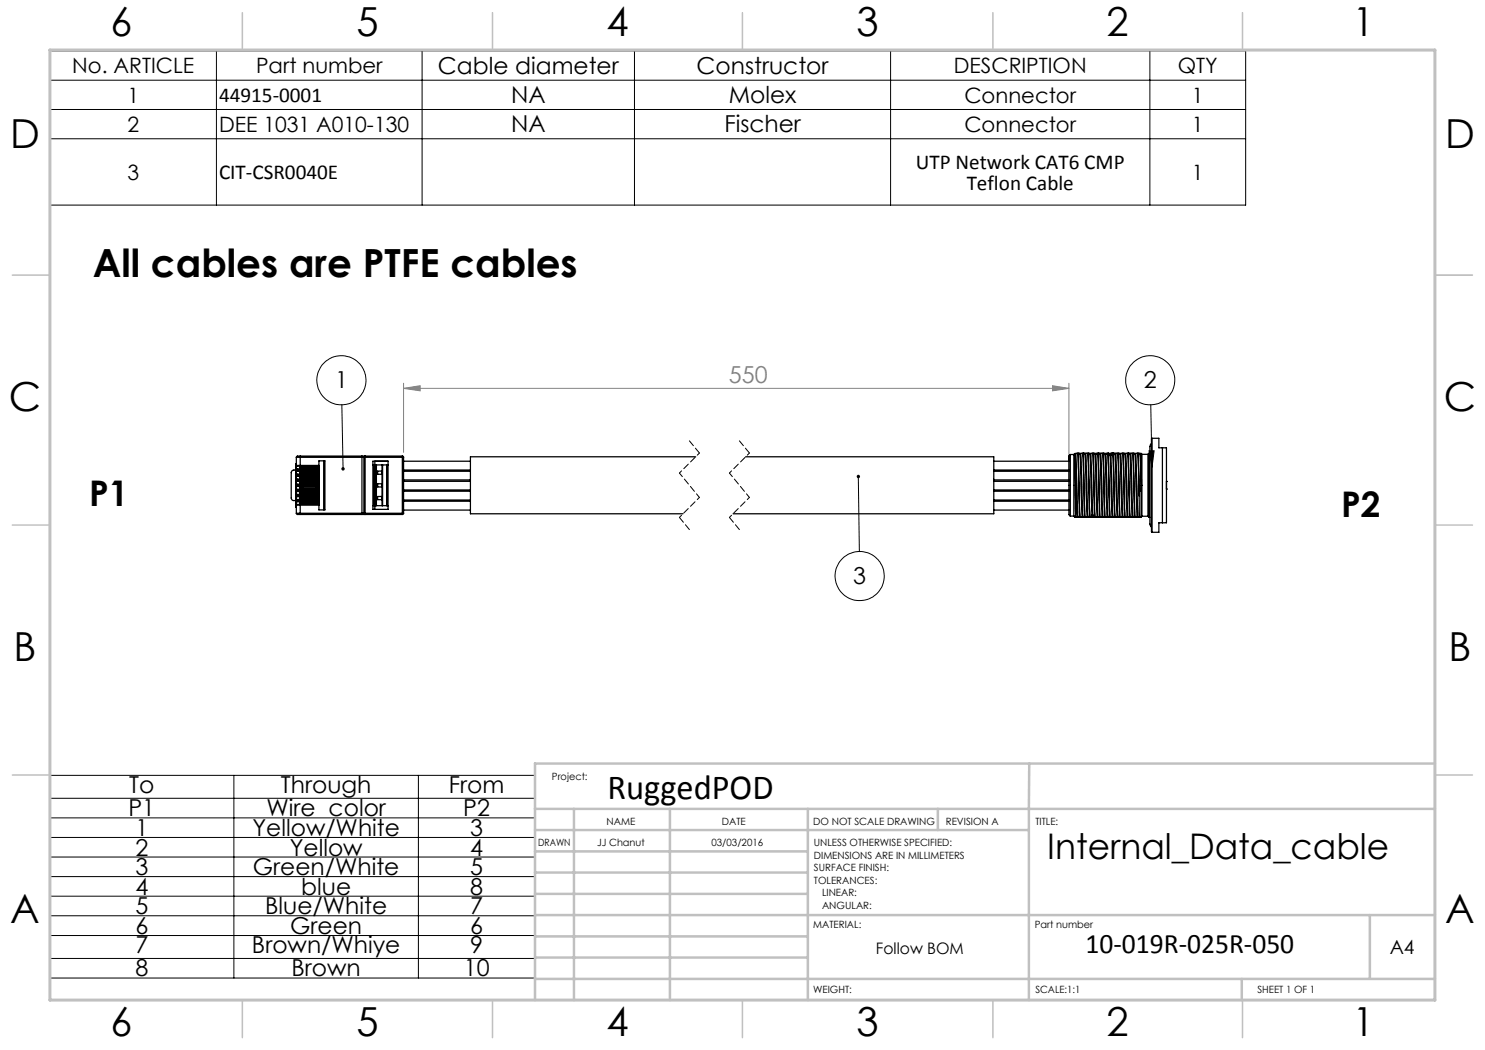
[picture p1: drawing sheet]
<svg xmlns="http://www.w3.org/2000/svg" width="297mm" height="210mm" viewBox="0 0 297 210" stroke-linecap="round" stroke-linejoin="round" font-family="sans-serif">
<g fill="none" stroke="#000" stroke-width=".2">
<path d="M9.9 10.2h239.2v30.8h-239.2zM9.9 16h239.2M43.3 10.2v30.8M84.4 10.2v30.8M126.9 10.2v30.8M178.1 10.2v30.8M230 10.2v30.8M9.9 21.9h239.2M9.9 27.8h239.2M68.4 81l.2 12.8M171.7 95.3l.2 15M229.8 90.2h1l-.4 3.3z"/>
<path d="M230.2 81l.2 12.5M9.9 155.1h97.1v40.5h-97.1zM9.9 159.7h97.1M46.8 155.1v40.5M83.7 155.1v40.5M9.9 163.6h97.1M9.9 167.5h97.1M9.9 171.4h97.1M9.9 175.3h97.1M9.9 179.2h97.1M9.9 183.2h97.1M9.9 187.1h97.1"/>
<path d="M9.9 191.7h97.1"/>
<circle cx="68.3" cy="76" r="4.9"/>
<circle cx="230" cy="76" r="4.9"/>
<circle cx="171.9" cy="115.2" r="4.9"/>
</g>
<path d="M80.7 77.7l3.3-.6v1.1zM80.7 76.7v13.8M80.7 77.7h133.1M210.5 77.1l3.3 .6-3.3 .5zM213.8 76.7v19.4" fill="none" stroke="#808080" stroke-width=".2"/>
<path d="M137.9 88.2l2 2.4M147.9 88.2l2 2.4M135.9 103.5l2 2.4M145.9 103.5l2 2.4" fill="none" stroke="#000" stroke-width=".2" stroke-dasharray="1.3 .6"/>
<path d="M139.9 90.6l-4 4M139.9 99.5l-4 4M149.9 90.6l-4 4M149.9 99.5l-4 4" fill="none" stroke="#000" stroke-width=".2" stroke-dasharray="1.3 .6" stroke-dashoffset=".7"/>
<path d="M135.9 94.6l4 4.9M145.9 94.6l4 4.9" fill="none" stroke="#000" stroke-width=".2" stroke-dasharray="1.3 .6" stroke-dashoffset=".3"/>
<path d="M287 55h7.5M287 144.8v55.2h-187.2" fill="none" stroke="#c0c0c0" stroke-width=".2"/>
<g fill="none" stroke="#c0c0c0" stroke-width=".5">
<path d="M205.8 152.7v47.3M287 152.7h-180v47.3M107 161.8h180M107 178.8h54.6M107 174.5h54.6M107 170.3h54.6M107 166h98.8M114.8 161.8v38.2M134 161.8v38.2M161.6 161.8v38.2M187.6 161.8v4.2M107 195.8h180"/>
<path d="M107 191.5h54.6M107 187.3h54.6M107 183h180M248.4 195.8v4.2M274 183v12.8"/>
</g>
<g fill="none" stroke="#c0c0c0" stroke-width=".3">
<path d="M48.5 2.5v7.5M98.5 2.5v7.5M148.5 2.5v7.5M198.6 2.5v7.5M248.5 2.5v7.5M2.5 55h7.5M287 55h7.5M2.5 105h7.5M287 105h7.5M2.5 155h7.5M287 155h7.5M48.5 200v7.5"/>
<path d="M98.5 200v7.5M148.5 200v7.5M198.6 200v7.5M248.5 200v7.5"/>
</g>
<path d="M10 10h277v190h-277z" fill="none" stroke="#c0c0c0" stroke-width=".6"/>
<path d="M68.3 93.5v.1a.35 .35 0 0 0 .3 .5v-.3v.3a.34 .34 0 0 0 .3-.5 .34 .34 0 0 0-.6-.1zM229.8 90.2h1l-.4 3.3zM171.5 95a.34 .34 0 0 0-.1 .5 .34 .34 0 0 0 .6-.1 .34 .34 0 0 0-.3-.4v.3v-.3z" fill="#000"/>
<path d="M80.7 77.7l3.3-.6v1.1zM210.5 77.1l3.3 .6-3.3 .5z" fill="#808080"/>
<g fill="none" stroke="#000" stroke-width=".25">
<path d="M59.1 94h-.3a.49 .49 0 0 0-.6 .5v5.1a.49 .49 0 0 0 .6 .5h.3M59.3 91.5h.7M59.3 91.5v11.1M59.3 92.7h-.2v8.7h.2M60 97.9h-.7l.7 .1M60 97.9v.1M60 98.9h-.7l.7 .1M60 98.9v.1M60 95.8l-.7 .1h.7M60 95.8v.1M60 96.8l-.7 .1 .7 .1M60 96.8v.2"/>
<path d="M60 94.8l-.7 .1h.7M60 94.8v.1M60 93.8l-.7 .1h.7M60 93.8v.1M60 99.9l-.7 .1h.7M60 99.9v.1M60 97.2h-.7l.7 .1M60 97.2v.1M60 94.1h-.7l.1 .2h.6M60 94.1v.2M60 93.1h-.7v.1h.7M60 93.1v.1"/>
<path d="M60 98.2h-.7v.1h.7M60 98.2v.1M60 99.2h-.7l.1 .1h.6M60 99.2v.1M60 95.1h-.7l.1 .2h.6M60 95.1v.2M60 96.2h-.7l.7 .1M60 96.2v.1M60 91.2v.3M60 91.2h-.5l-.2 .3M60 98h3.8M60 96.3h3.8"/>
<path d="M60 94.3h3.8M60 91.5h12.4M60 91.2h12.4M60 93.1h3.8M60 91.5v1.6M60 93.9v.2M60 94.9v.2M60 95.9v.3M60 97v.2M60 98v.2M60 99v.2M60 99.9h3.8"/>
<path d="M60 96.8h3.8M60 97h3.8M60 94.9h3.8M60 95.1h3.8M60 94.8h3.8M60 98.9h3.8M60 99h3.8M60 97.2h3.8M60 99.2h3.8M60 97.9h3.8M60 95.8h3.8M60 95.9h3.8"/>
<path d="M60 96.2h3.8M60 93.8h3.8M60 93.9h3.8M60 94.1h3.8M60 98.2h3.8M60 93.2h3.8M60 95.3h3.8M60 97.3h3.8M60 99.3h3.8M60 98.3h3.8M60.2 93.6h.3M60.2 93.4h.3"/>
<path d="M60.2 94.6h.3M60.2 94.4h.3M60.2 98.5h.3M60.2 98.7h.3M60.2 97.7h.3M60.2 97.4h.3M60.2 95.4h.3M60.2 95.7h.3M60.2 99.5h.3M60.2 99.7h.3M60.2 96.7h.3M60.2 96.4h.3"/>
<path d="M60.2 93.4h-.2v.2h.2M60.2 99.5h-.2v.2h.2M60.2 98.5h-.2v.2h.2M60.2 95.4h-.2v.3h.2M60.2 96.4h-.2v.3h.2M60.2 94.4h-.2v.2h.2M60.2 97.4h-.2v.3h.2M60.2 93.4v.2M60.2 94.4v.2M60.2 95.4v.3M60.2 96.4v.3M60.2 97.4v.3"/>
<path d="M60.2 98.5v.2M60.2 99.5v.2M60.4 93.2v.2M60.4 93.6v.2M60.4 94.3v.1M60.4 94.6v.2M60.4 95.3v.1M60.4 95.7v.1M60.4 96.3v.1M60.4 96.7v.1M60.4 97.3v.1M60.4 97.7v.2"/>
<path d="M60.4 98.3v.2M60.4 98.7v.2M60.4 99.3v.2M60.4 99.7v.2M60.5 93.6h2.8M60.5 93.4v.2M60.5 94.4v.2M60.5 95.4v.3M60.5 96.4v.3M60.5 97.4v.3M60.5 98.5v.2M60.5 99.5v.2"/>
<path d="M60.5 93.4h2.8M60.5 98.7h2.8M60.5 98.5h2.8M60.5 94.6h2.8M60.5 94.4h2.8M60.5 95.4h2.8M60.5 95.7h2.8M60.5 97.7h2.8M60.5 97.4h2.8M60.5 96.7h2.8M60.5 96.4h2.8M60.5 99.5h2.8"/>
<path d="M60.5 99.7h2.8M63.3 93.6h.2M63.3 93.4h.2M63.3 94.6h.2M63.3 94.4h.2M63.3 95.7h.2M63.3 95.4h.2M63.3 98.5h.2M63.3 98.7h.2M63.3 97.7h.2M63.3 97.4h.2M63.3 96.7h.2"/>
<path d="M63.3 96.4h.2M63.3 99.5h.2M63.3 99.7h.2M63.3 93.4v.2M63.3 94.4v.2M63.3 95.4v.3M63.3 96.4v.3M63.3 97.4v.3M63.3 98.5v.2M63.3 99.5v.2M63.4 93.2v.2M63.4 93.6v.2"/>
<path d="M63.4 94.3v.1M63.4 94.6v.2M63.4 95.3v.1M63.4 95.7v.1M63.4 96.3v.1M63.4 96.7v.1M63.4 97.3v.1M63.4 97.7v.2M63.4 98.3v.2M63.4 98.7v.2M63.4 99.3v.2M63.4 99.7v.2"/>
<path d="M63.5 93.6h.3M63.5 93.4h.3M63.5 96.7h.3M63.5 96.4h.3M63.5 94.4h.3M63.5 94.6h.3M63.5 95.4h.3M63.5 95.7h.3M63.5 98.5h.3M63.5 98.7h.3M63.5 97.4h.3M63.5 97.7h.3"/>
<path d="M63.5 99.5h.3M63.5 99.7h.3M63.5 93.4v.2M63.5 94.4v.2M63.5 95.4v.3M63.5 96.4v.3M63.5 97.4v.3M63.5 98.5v.2M63.5 99.5v.2M63.8 93.4v.2M63.8 96.4v.3M63.8 94.4v.2"/>
<path d="M63.8 95.4v.3M63.8 98.5v.2M63.8 97.4v.3M63.8 99.5v.2M63.8 93.1v-.9h1.2v9.8h-1.2v-1M63.8 99.9v.1M63.8 96.8v.2M63.8 94.9v.2M63.8 94.8v.1M63.8 98.9v.1M63.8 97v.2M63.8 99v.2"/>
<path d="M63.8 97.9v.1M63.8 95.8v.1M63.8 95.9v.3M63.8 93.8v.1M63.8 93.9v.2M63.8 98v.2M63.8 93.1v.1M63.8 94.1v.2M63.8 96.2v.1M63.8 95.1v.2M63.8 97.2v.1M63.8 99.2v.1"/>
<path d="M63.8 98.2v.1M63.8 99.7v.2M63.8 99.3v.2M63.8 94.6v.2M63.8 94.3v.1M63.8 98.7v.2M63.8 98.3v.2M63.8 97.7v.2M63.8 97.3v.1M63.8 95.7v.1M63.8 95.3v.1M63.8 93.6v.2"/>
<path d="M63.8 93.2v.2M63.8 96.3v.1M63.8 96.7v.1M64.7 92.2v9.8M72.4 91.5h.4M72.4 91.2v.3M72.4 91.2h.6M72.4 91.5v11.1M72.8 91.5h.2M72.8 91.5v11.1M73 91.2l-.2 .3M73 91.2v.3"/>
<path d="M73 91.5h7.5M73 91.5v11.1M73 91.2h7.5M74.6 93h.2M74.6 92.2h3v9.7h-3zM74.8 93h.2M74.8 93v8.1M75 92.2v.8M75 93h.3M75 93v8.1M75.3 93v8.1M75.3 93h1.1"/>
<path d="M76.4 94.2h-.9v.7h.9M76.4 96.8h-.9v.6h.9M76.4 99.3h-.9v.6h.9M76.4 93h.1M76.4 93v8.1M76.5 93h.8M76.5 93v8.1M77.3 93h.2M77.3 93v8.1M77.5 93h.1M77.5 93v8.1M80.5 91.2l.2 .3"/>
<path d="M80.5 91.5h.2M80.5 91.2v.3M80.5 91.5v11.1M80.7 98h13.4M80.7 96.3h13.4M80.7 98.2h13.4M80.7 96h13.4M80.7 94.3h13.4M80.7 94h13.4M80.7 92.2h13.4M80.7 91.5v11.1M139.1 91.4h-45v11.4h42.5"/>
<path d="M149.1 91.4h49.7v11.4h-52.2M198.8 98h15M198.8 96.3h15M198.8 98.2h15M198.8 96h15M198.8 94.3h15M198.8 94h15M198.8 92.2h15M213.8 91.2v11.7M213.8 91.6v.4M214 90.9h.8v12.3h-.7zM214.1 90.9l-.4 .3"/>
<path d="M214.9 90.7l.2 12.8M214.9 90.7v.1M214.9 90.7l-.1 .3M214.9 90.7h.1M214.9 90.8l.4 11.2 .1 1.4h.2M214.9 90.8h.2M215.1 90.8l.5 12.6M215.1 90.8h.1M215.6 90.7l-.5 .1M215.6 90.7l.4 12.8M215.6 90.7h.1M215.6 90.7l.4 .1 .2-.1h.4"/>
<path d="M216 90.8l.5 12.5M216.1 90.8l.5 12.5M216.6 90.7l.4 .1 .2-.1M216.6 90.7l.4 12.8M216.6 90.7h.1M217 90.8l.5 12.6M217.1 90.8l.5 12.6M217.2 90.7h.4M217.6 90.7l.3 12.8M217.6 90.7h.1M217.6 90.7l.4 12.8M217.6 90.7l.3 .1"/>
<path d="M217.9 90.8l.5 12.2M218.1 90.8l.5 12.2M218.6 90.7l-.7 .1M218.6 90.7h.1M218.6 90.7l.4 .1 .2-.1h.4M218.6 90.7l.4 12.8M219 90.8l.5 12.5M219.1 90.8h.1M219.1 90.8l.5 12.6M219.6 90.7l.5 .1M219.6 90.7l.4 12.8M219.6 90.7h.1"/>
<path d="M220 90.8l.5 12.6M220.1 90.8l.5 12.6M220.1 90.8h.1M220.2 90.7l-.1 .1M220.2 90.7h.4M220.6 90.7l.3 12.8M220.6 90.7h.1M220.6 90.7l.4 12.8M220.6 90.7h.3M220.9 90.7v.1M220.9 90.8l.6 12.5M221.1 90.8h.1"/>
<path d="M221.1 90.8l.5 12.6M221.6 90.7l-.7 .1M221.6 90.7h.2l.2 .4M221.6 90.7l.4 12.8M221.8 90.7l.2 .4M222 90.8h.1l.1 .3M222 91.1h.2M222 91.1l.5 12.3M222.2 91.1l.4 12.3M222.2 90.7l-.1 .2M222.3 90.7h.1M222.4 90.7l-.2 .4"/>
<path d="M222.4 90.7h.2M222.6 90.7l.4 12.8M222.6 90.7l.4 .1M222.6 90.7h.1M223 90.8l.4 12.6M223.1 90.8l.5 12.5M223.2 90.7l-.2 .1M223.2 90.7h.4M223.6 90.7l.3 12.8M223.6 90.7h.1M223.6 90.7l.4 12.8M223.6 90.7h.3"/>
<path d="M223.9 90.7l.1 .1M223.9 90.8h.2M223.9 90.8h.1M223.9 90.8l.6 12.6M224.1 90.8l.5 12.6M224.6 90.7l-.5 .1M224.6 90.7h.1M224.6 90.7l.4 12.8M224.6 90.7l.4 .1M225 90.8l.5 12.6M225.1 90.8l.5 12.5M225.6 90.7l.4 .1 .2-.1"/>
<path d="M225.6 90.7l-.6 .1M225.6 90.7l.4 12.8M225.6 90.7h.1M226 90.8l.4 12.5M226.1 90.8l.5 12.6M226.2 90.7h.4M226.6 90.7l.4 12.8M226.6 90.7h.1M226.6 90.7h.3M226.9 90.7v.1M226.9 90.8h.2M226.9 90.8l.6 12.5"/>
<path d="M227.1 90.8l.5 12.6M227.6 90.7l-.5 .1M227.6 90.7l.2 8.5M227.6 90.7h.1M227.6 90.7l.2 7.6M227.6 90.7l.4 .1v.6l.2 6.8M227.8 99.2l.1 4.3M227.8 98.3v.9M228.1 90.8l.1 1.3M228.2 90.7l-.2 .1M228.2 92.1l.1 5M228.2 98.2v5.3"/>
<path d="M228.2 98.2l-.4 .1M228.2 90.8v-.1v1.4M228.3 97.1l-.1 1.1M228.3 97.1h.1M228.4 90.9h1.2v12.3h-1.2M228.4 90.9v6.2M228.4 97.1v6.1M228.4 90.9l-.2-.1v1.3M229.8 90.7l-.2 .2M229.8 90.7v12.8M229.8 90.7h.2M229.9 90.7v12.8"/>
<path d="M230.3 88.7l-.1 .1a6.6 6.6 0 0 0-.2 2.9v10.7a6.4 6.4 0 0 0 .2 2.9l.1 .1M230.4 87.7l-.1 .1v18.6l.1 .1M230.4 87.7v18.8M230.4 87.7h1.4v1.9h1.5v15h-1.5v1.9h-1.4M232.5 89.6v15M233.3 96.3h.1M233.3 97.8h.1M233.3 96.3v1.5M59.3 102.6h.7M59.3 102.6l.1 .3h.6M60 102.6v.3M60 100.9l-.7 .1h.7"/>
<path d="M60 100.9v.1M60 100.2h-.7l.1 .2h.6M60 100.2v.2M60 100h3.8M60 102.6h12.4M60 102.9h12.4M60 100v.2M60 101v1.6M60 101h3.8M60 100.2h3.8M60 100.9h3.8M60 100.4h3.8"/>
<path d="M60.2 100.7h.3M60.2 100.5h.3M60.2 100.5h-.2v.2h.2M60.2 100.5v.2M60.4 100.4v.1M60.4 100.7v.2M60.5 100.5v.2M60.5 100.7h2.8M60.5 100.5h2.8M63.3 100.7h.2M63.3 100.5h.2M63.3 100.5v.2"/>
<path d="M63.4 100.4v.1M63.4 100.7v.2M63.5 100.7h.3M63.5 100.5h.3M63.5 100.5v.2M63.8 100.5v.2M63.8 100v.2M63.8 100.9v.1M63.8 100.2v.2M63.8 100.7v.2M63.8 100.4v.1M72.4 102.6h.4"/>
<path d="M72.4 102.6v.3M72.4 102.9h.6M72.8 102.6l.2 .3M72.8 102.6h.2M73 102.6v.3M73 102.6h7.5M73 102.9h7.5M74.6 101.1h.2M74.8 101.1h.2M75 101.1v.8M75 101.1h.3M75.3 101.1h1.1"/>
<path d="M76.4 101.1h.1M76.5 101.1h.8M77.3 101.1h.2M77.5 101.1h.1M80.5 102.6v.3M80.5 102.6h.2M80.7 102.6l-.2 .3M80.7 100h13.4M80.7 102h13.4M80.7 100.3h13.4M198.8 100h15M198.8 102h15"/>
<path d="M198.8 100.3h15M213.7 102.9l.4 .3M214.8 103.2l.1 .3h.2M215.1 103.5h.3M215.5 103.4l-.1 .1M215.6 103.4l.4 .1M215.6 103.4h.1M216 103.5h.4l.1-.2 .5 .2M216 103.5h.1M216.6 103.3h.1M217 103.5h.1M217.5 103.4h.1"/>
<path d="M217.5 103.4l-.5 .1M217.6 103.4l.1 .1M217.7 103.5h.2M217.9 103.5h.3M218.4 103v.4h.2M218.4 103l-.2 .5M218.4 103h.2M218.5 103.2l-.1 .3h-.2M218.6 103v.4l.2 .1M218.6 103l.2 .5M218.8 103.5h.2M219 103.5h.1"/>
<path d="M219.5 103.3h.1M219.6 103.4l-.6 .1M219.6 103.4l.4 .1M220 103.5h.1M220.5 103.4h.1M220.5 103.4l-.5 .1M220.6 103.4l.3 .1M220.9 103.5h.1M221 103.5h.4M221.5 103.3h.1M221.6 103.4l-.2 .1M221.6 103.4l.4 .1"/>
<path d="M222 103.5h.1M222.5 103.4h.1M222.5 103.4l-.5 .1M222.6 103.4l.1 .1M222.7 103.5h.3M223 103.5h.1M223.4 103.4l.5 .1M223.4 103.4l-.4 .1M223.6 103.3h.1M223.9 103.5h.1M224.5 103.4h.1M224.5 103.4l-.5 .1"/>
<path d="M224.6 103.4l.4 .1M224.6 103.4h.1M225 103.5h.1M225.5 103.4l.5 .1M225.5 103.4h.1M225.5 103.4l-.5 .1M226 103.5h.1M226.6 103.4l-.6 .1M226.6 103.4l.4 .1M227 103.5h.4M227 103.5h.1M227.6 103.4l-.2 .1"/>
<path d="M227.6 103.4l.3 .1M227.9 103.5h.2M228.4 103.2l-.2 .2M229.6 103.2l.2 .3M229.8 103.5h.2"/>
</g>
<g font-size="8">
<text x="22.1" y="7.1">6</text>
<text x="71.3" y="7.2">5</text>
<text x="121.3" y="7.2">4</text>
<text x="171.3" y="7.2">3</text>
<text x="221.3" y="7.2">2</text>
<text x="270.5" y="7.2">1</text>
<text x="2" y="29.7">D</text>
<text x="289" y="29.7">D</text>
<text x="1.8" y="82.1">C</text>
<text x="288.8" y="82.1">C</text>
<text x="2.7" y="132.1">B</text>
<text x="289.7" y="132.1">B</text>
<text x="2" y="184.7">A</text>
<text x="289" y="184.7">A</text>
<text x="22.1" y="207.1">6</text>
<text x="71.3" y="207.2">5</text>
<text x="121.3" y="207.2">4</text>
<text x="171.3" y="207.2">3</text>
<text x="221.3" y="207.2">2</text>
<text x="270.5" y="207.2">1</text>
</g>
<text font-size="7.8" x="18.5" y="55.4">All cables are PTFE cables</text>
<g font-size="7.1">
<text x="17.8" y="101.3">P1</text>
<text x="268.2" y="103.4">P2</text>
<text x="121.5" y="159.8">RuggedPOD</text>
<text x="209.4" y="171.8">Internal_Data_cable</text>
</g>
<text font-size="5.6" x="217.1" y="190.5">10-019R-025R-050</text>
<g font-size="4.7">
<text x="87.6" y="14.8">Cable diameter</text>
<text x="139.3" y="14.8">Constructor</text>
<text x="102.2" y="20.6">NA</text>
<text x="145.8" y="20.6">Molex</text>
<text x="102.2" y="26.5">NA</text>
<text x="144.9" y="26.5">Fischer</text>
<text x="67" y="77.7">1</text>
<text x="228.8" y="77.7">2</text>
<text x="170.7" y="116.8">3</text>
<text x="25.8" y="158.6">To</text>
<text x="56.2" y="158.6">Through</text>
<text x="89.8" y="158.6">From</text>
<text x="25.7" y="163.3">P1</text>
<text x="27.1" y="167.2">1</text>
<text x="50.5" y="167.2">Yellow/White</text>
<text x="53.3" y="163.3">Wire color</text>
<text x="92.7" y="163.3">P2</text>
<text x="94" y="167.2">3</text>
<text x="27.1" y="171.1">2</text>
<text x="57.9" y="171.1">Yellow</text>
<text x="94" y="171.1">4</text>
<text x="27.1" y="175">3</text>
<text x="27.1" y="179">4</text>
<text x="50.6" y="175">Green/White</text>
<text x="60.2" y="179">blue</text>
<text x="94" y="175">5</text>
<text x="94" y="179">8</text>
<text x="27.1" y="182.9">5</text>
<text x="53" y="182.9">Blue/White</text>
<text x="94" y="182.9">7</text>
<text x="27.1" y="186.8">6</text>
<text x="27.1" y="190.6">7</text>
<text x="50.4" y="190.6">Brown/Whiye</text>
<text x="58" y="186.8">Green</text>
<text x="94" y="186.8">6</text>
<text x="94" y="190.6">9</text>
<text x="27.1" y="195.3">8</text>
<text x="58.3" y="195.3">Brown</text>
<text x="92.8" y="195.3">10</text>
</g>
<text font-size="4.7" fill="#808080" x="145.8" y="76.6">550</text>
<g font-size="4.2">
<text x="14.5" y="14.7">No. ARTICLE</text>
<text x="51.2" y="14.7">Part number</text>
<text x="190.8" y="14.7">DESCRIPTION</text>
<text x="235.6" y="14.7">QTY</text>
<text x="25.5" y="20.5">1</text>
<text x="43.8" y="20.4">44915-0001</text>
<text x="192.9" y="20.5">Connector</text>
<text x="238.4" y="20.5">1</text>
<text x="25.5" y="26.4">2</text>
<text x="43.8" y="26.4">DEE 1031 A010-130</text>
<text x="192.9" y="26.4">Connector</text>
<text x="238.4" y="26.4">1</text>
<text x="25.5" y="36">3</text>
<text x="43.8" y="35.8">CIT-CSR0040E</text>
<text x="183.2" y="33.7">UTP Network CAT6 CMP</text>
<text x="238.4" y="36">1</text>
<text x="193.3" y="37.9">Teflon Cable</text>
</g>
<text font-size="3.9" x="277.9" y="190.9">A4</text>
<text font-size="3.2" x="175.2" y="190.9">Follow BOM</text>
<g font-size="2">
<text x="110.4" y="156">Project:</text>
<text x="121.3" y="165">NAME</text>
<text x="144.4" y="165">DATE</text>
<text x="162.6" y="164.9">DO NOT SCALE DRAWING</text>
<text x="189.2" y="164.9">REVISION A</text>
<text x="207.1" y="164.9">TITLE:</text>
<text x="107.6" y="169.1">DRAWN</text>
<text x="119.4" y="169.1">JJ Chanut</text>
<text x="142.3" y="169.1">03/03/2016</text>
<text x="162.8" y="169.2">UNLESS OTHERWISE SPECIFIED:</text>
<text x="162.8" y="171.7">DIMENSIONS ARE IN MILLIMETERS</text>
<text x="162.8" y="174.2">SURFACE FINISH:</text>
<text x="162.8" y="176.7">TOLERANCES:</text>
<text x="164.4" y="179.2">LINEAR:</text>
<text x="162.6" y="185.5">MATERIAL:</text>
<text x="164.4" y="181.7">ANGULAR:</text>
<text x="207" y="185.5">Part number</text>
<text x="162.6" y="198.5">WEIGHT:</text>
<text x="207.1" y="198.6">SCALE:1:1</text>
<text x="251.5" y="198.6">SHEET 1 OF 1</text>
</g>
</svg>
